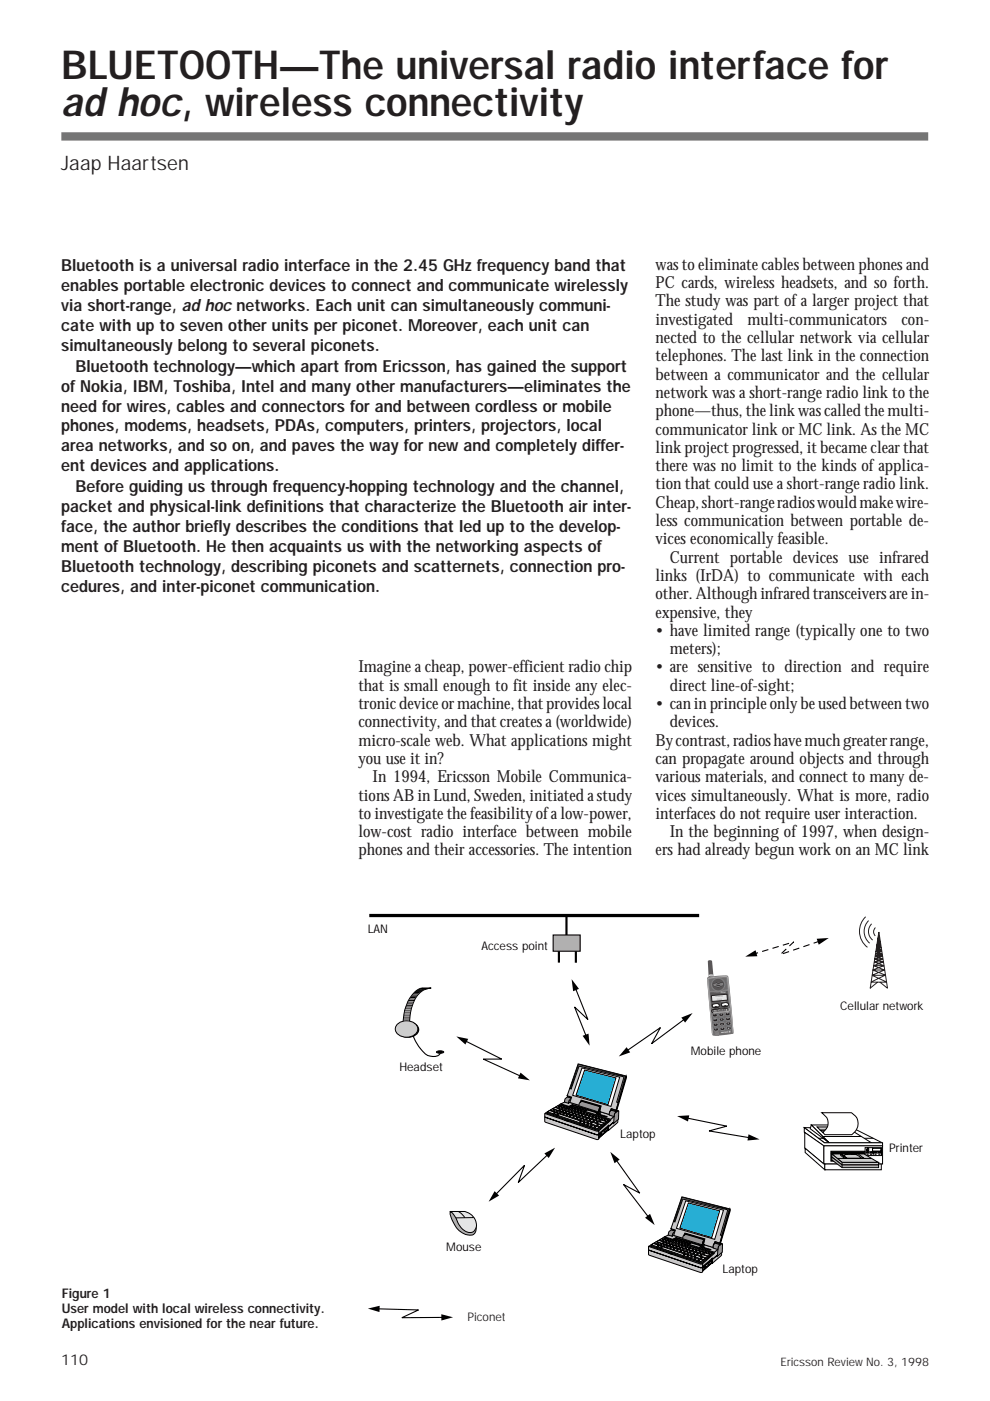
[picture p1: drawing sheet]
<svg xmlns="http://www.w3.org/2000/svg" width="210mm" height="297mm" viewBox="0 0 210 297" stroke-linecap="round" stroke-linejoin="round" font-family="sans-serif">
<path d="M13 28.9h183.8" fill="none" stroke="#757575" stroke-width="1.8" stroke-linecap="butt"/>
<path d="M118.5 201.2v2.9M122.1 201.2v2.9" fill="none" stroke="#000" stroke-width=".46"/>
<g fill="none" stroke="#231f20" stroke-width=".21">
<path d="M183.5 194.4a4.3 4.3 0 0 0 .4 6.4M184.2 195.2a3.2 3.2 0 0 0 .2 4.8M184.8 195.9a2.3 2.3 0 0 0 .2 3.4M185.6 196.7l-.4 .9 .4 .8M186 199.7l.6 .3M186 199.9l.7 .4M186.1 199.4l.5 .3-.6 .3h.6M186.1 199.1h.4M186.2 198.5h.1l-.1 .3M186.2 198.8l.3 .3-.5 .3M186.3 198.4v.4h-.1M186.5 198.7l-.4 .4 .4 .3h-.4"/>
<path d="M186.6 199.4l-.6 .3h.6M186.6 200l-.7 .2 .8 .4-.9 .3M184.7 208.2h3.2M184.9 206.8h2.8M184.9 206.8l3.1 1.4M185.1 205.7h2.4M185.2 204.7h2.3M185.4 203.9l2 .8-2.4 1 2.7 1-3 1.5M185.4 203.9h1.9M185.5 203.3h1.7M185.5 202.7l1.7 .6M185.6 202.7h1.5"/>
<path d="M185.6 202.2h1.4M185.7 201.7h1.2M185.7 201.3l1.2 .4M185.8 200.9h1M185.8 200.9l1.1 .4-1.2 .4 1.3 .6-1.5 .4M186 200.3h.7M186.1 208.2l-1.6 1.3M186.6 208.2l1.6 1.3-1.9-11.9-1.8 12M186.7 200.3l-.8 .2M186.7 200.6h-.8l.8 .3M186.8 200.9l-1 .4h1.1M187 201.7l-1.4 .5 1.5 .5"/>
<path d="M187.1 202.7l-1.7 .6 1.9 .6M187.2 203.3l-1.8 .6M187.3 203.9l-2.1 .8 2.3 1M187.5 205.7l-2.6 1.1"/>
</g>
<g fill="#939598" stroke="#000" stroke-width=".21">
<path d="M115.7 236l3.1-1.7 10.7 3.3-2.5 2.1-.4 .1-10.9-3.7z"/>
<path d="M118.9 234l10.6 3.3v.2l-10.7-3.2z"/>
</g>
<g fill="#c7c8ca" stroke="#000" stroke-width=".21">
<path d="M118.9 234l1.1-.5 10.3 3.1-.8 .7z"/>
<path d="M115.6 236.1l.1-.1v.1l10.7 3.7 .6-.1v1.7l-.5 .2-10.8-3.6-.2-.3z"/>
</g>
<path d="M115.5 236.8l10.9 3.8 .6-.1" fill="none" stroke="#000" stroke-width=".21"/>
<g fill="#c7c8ca" stroke="#000" stroke-width=".21">
<path d="M127 239.7l4-3.6v1.8l-4 3.4z"/>
<path d="M127 240.3l2-1.7v1.1l-.1-.1-1.9 1.7z"/>
</g>
<path d="M127 241.1l1.9-1.6v.1l-1.9 1.7z" fill="#939598" stroke="#000" stroke-width=".21"/>
<g fill="#231f20" stroke="#000" stroke-width=".21">
<path d="M127 240.4l1.9-1.6v.3l-.6 .5v.3l-.3-.1-.5 .4v.4v-.3l-.5 .5z"/>
<path d="M128.9 238.8l.1-.2v1.1l-.1-.1z"/>
</g>
<g fill="#939598" stroke="#000" stroke-width=".21">
<path d="M130.5 235.9l.4-.3h.3l-.1 1.7-1 .9 .1-1.7z"/>
<path d="M120.7 234.5l.3-.1 3.4 1-.1 .2z"/>
<path d="M121.2 234.3l.2-.1 5.9 1.8-.1 .2z"/>
</g>
<path d="M120.3 232.3l.9 .3-.1 .2-.8-.2z" fill="#231f20" stroke="#000" stroke-width=".21"/>
<path d="M120.8 233.2l.5-.3-.1 .6-.7 .4z" fill="#c7c8ca" stroke="#000" stroke-width=".21"/>
<g fill="#939598" stroke="#000" stroke-width=".21">
<path d="M119.9 232.9l.5-.3 .9 .3h-.2a1.01 1.01 0 0 0-.6 1l-.8-.2z"/>
<path d="M129.4 235.5l.6-.3 1.1 .3-.2 .1a1.17 1.17 0 0 0-.7 1.1l-1-.3z"/>
</g>
<path d="M122.6 225.6l10.1 2.5-2.1 7.3-1-.3-.4 1.2-8.3-2.6 .3-1.1-.9-.3z" fill="#c7c8ca" stroke="#000" stroke-width=".21"/>
<g fill="#939598" stroke="#000" stroke-width=".21">
<path d="M122.6 225.8l.2-.1 9.7 2.5-1.5 5.6-.3-.1 1.6-5.2-.2-.2-9.3-2.2-1.7 4.8-.2-.1z"/>
<path d="M132.7 228.1l.1 .4-2.1 7.2-.1-.3z"/>
</g>
<path d="M129.6 235.1l1 .3 .1 .3-1.1-.3-.2 .1z" fill="#231f20" stroke="#000" stroke-width=".21"/>
<path d="M122.9 233.8l.6-.4 3.8 1.2-.4 1.2-4.2-1.3z" fill="#939598" stroke="#000" stroke-width=".21"/>
<g fill="#231f20" stroke="#000" stroke-width=".21">
<path d="M127.2 234.7l.1-.1-.2 1-.2 .2z"/>
<path d="M123.2 233.2l4.2 1.3-.2 .9 .2 .4-.4-.2 .3-.9-4-1.2-.3 .3z"/>
<path d="M116.1 235.7l2.6-1.5 1.5 .5 .1 .1 .1-.1 .4 .2 .1 .1h.5v.2l.2-.1 .5 .3 .1-.1 .5 .3h.5l.1 .2h.5l.1 .2h.6v.2l.2-.1 1 .3 .1 .2 .1-.1 .5 .3 .1-.1 .6 .3 .1-.1 .5 .1v.2h.6l.1 .2 .1-.1 .5 .1 .1 .3-.5 .2 .1 .1-1 .7v.1l-.5 .4-.4 .5-.7-.3v-.1h-.3l-.5-.2v-.1l-.3 .1-.6-.2 .1-.2-.3 .1-.5-.2v-.1l-.2 .1-.6-.2v-.2l-.3 .1-4.5-1.6v-.2l-.2 .2-.6-.2 .1-.2-.2 .1-1.2-.4z"/>
</g>
<g fill="#fff" stroke="#000" stroke-width=".21">
<path d="M116.1 235.7l.4-.2 1.2 .3-.5 .3z"/>
<path d="M117.2 235.1l.5-.3 1.1 .4-.4 .2z"/>
<path d="M125.3 238.3l.4-.3 1.1 .3-.4 .3z"/>
<path d="M127.1 237.8l.4-.3 1 .3-.3 .3z"/>
<path d="M118.1 236.4l.5-.2 4.5 1.5-.3 .3z"/>
<path d="M117.4 236.2l.5-.3 .4 .2-.4 .2z"/>
<path d="M118.6 235.5l.4-.2 .4 .1-.4 .2z"/>
<path d="M126.6 238.7l.4-.3 .5 .2-.3 .3z"/>
<path d="M126.3 237.5l.4-.3 .5 .2-.4 .3z"/>
<path d="M119.2 235.7l.5-.2 .4 .1-.4 .3z"/>
<path d="M124.5 238l.4-.3 .5 .2-.4 .3z"/>
<path d="M125.6 237.3l.3-.3 .5 .1-.3 .3z"/>
<path d="M119.9 235.9l.5-.2 .4 .1-.4 .3z"/>
<path d="M123.8 237.8l.4-.3 .5 .1-.4 .3z"/>
<path d="M124.8 237l.4-.3 .5 .2-.4 .3z"/>
<path d="M120.6 236.2l.4-.3 .5 .2-.4 .2z"/>
<path d="M123 237.5l.4-.3 .5 .2-.4 .3z"/>
<path d="M124.1 236.8l.3-.3 .5 .2-.3 .2z"/>
<path d="M121.3 236.4l.5-.2 .4 .1-.4 .3z"/>
<path d="M122.3 237.2l.4-.2 .5 .1-.4 .3z"/>
<path d="M123.3 236.5l.4-.2 .5 .1-.4 .3z"/>
<path d="M122.1 236.7l.4-.3 .4 .1-.4 .3z"/>
<path d="M121.5 237l.4-.3 .5 .2-.4 .3z"/>
<path d="M122.6 236.3l.4-.3 .5 .2-.4 .3z"/>
<path d="M123 238.1l.4-.3 .5 .1-.4 .3z"/>
<path d="M122.8 236.9l.4-.3 .5 .2-.4 .3z"/>
<path d="M120.8 236.8l.4-.3 .5 .1-.4 .3z"/>
<path d="M121.9 236.1l.4-.3 .5 .2-.4 .2z"/>
<path d="M123.7 238.3l.4-.3 .6 .2-.4 .3z"/>
<path d="M123.5 237.1l.4-.2 .5 .1-.4 .3z"/>
<path d="M120.1 236.5l.4-.2 .5 .1-.4 .3z"/>
<path d="M121.2 235.8l.4-.2 .4 .1-.3 .3z"/>
<path d="M124.5 238.6l.4-.3 .5 .1-.4 .4z"/>
<path d="M124.3 237.4l.4-.3 .5 .2-.4 .2z"/>
<path d="M119.4 236.3l.4-.3 .5 .2-.4 .2z"/>
<path d="M120.5 235.6l.4-.2 .5 .1-.5 .3z"/>
<path d="M125.3 238.9l.4-.4 .5 .2-.4 .3z"/>
<path d="M125 237.6l.4-.3 .5 .2-.4 .3z"/>
<path d="M118.7 236.1l.4-.3 .5 .2-.4 .2z"/>
<path d="M119.8 235.4l.4-.3 .5 .2-.4 .2z"/>
<path d="M126.1 239.1l.4-.3 .5 .2-.4 .3z"/>
<path d="M125.8 237.9l.4-.3 .5 .2-.4 .3z"/>
<path d="M118 235.8l.5-.2 .4 .1-.4 .3z"/>
<path d="M119.1 235.2l.4-.3 .5 .2-.4 .2z"/>
<path d="M126.6 238.1l.4-.3 1.1 .4-.4 .3z"/>
<path d="M117.3 235.6l.5-.3 .4 .2-.4 .3z"/>
<path d="M118.4 235l.5-.3 .4 .2-.4 .2z"/>
<path d="M116.7 235.4l.4-.3 .5 .2-.5 .2z"/>
<path d="M117.8 234.7l.4-.2 .4 .1-.4 .3z"/>
<path d="M128.2 237.5l.3-.2 .5 .1-.3 .3z"/>
<path d="M127.6 237.3l.3-.2 .4 .1-.3 .3z"/>
<path d="M126.9 237.1l.3-.2 .5 .1-.4 .3z"/>
<path d="M126.2 236.9l.4-.2 .4 .1-.3 .3z"/>
<path d="M125.6 236.7l.3-.2 .4 .1-.3 .2z"/>
<path d="M125 236.5l.3-.2 .4 .1-.3 .2z"/>
<path d="M124.3 236.3l.4-.2 .4 .1-.4 .2z"/>
<path d="M123.7 236.1l.3-.2 .4 .1-.3 .2z"/>
<path d="M123.1 235.9l.3-.2 .4 .1-.3 .2z"/>
<path d="M122.5 235.7l.3-.2 .4 .1-.3 .2z"/>
<path d="M121.9 235.5l.3-.2 .4 .1-.3 .2z"/>
<path d="M121.3 235.3l.3-.2 .4 .1-.3 .2z"/>
<path d="M120.7 235.1l.3-.2 .4 .1-.3 .3z"/>
<path d="M120.1 234.9l.3-.2 .4 .2-.3 .2z"/>
<path d="M119.5 234.8l.4-.3 .3 .2-.3 .2z"/>
<path d="M118.9 234.6l.4-.2 .4 .1-.4 .2z"/>
<path d="M118.4 234.4l.3-.2 .4 .1-.4 .2z"/>
<path d="M123.4 226.4l8 2-1.9 6.2-8.1-2.4z"/>
</g>
<path d="M124 226.9l6.6 1.6-1.7 5.7-6.8-2z" fill="#01bdf2" stroke="#000" stroke-width=".21"/>
<path d="M130.1 237.9l-1.1 .8" fill="none" stroke="#000" stroke-width=".21"/>
<g fill="#231f20" stroke="#000" stroke-width=".21">
<path d="M119.8 237.5l.1-.1 .6 .2-.1 .1z"/>
<path d="M126.4 236.2l.1-.1 .6 .2-.1 .1z"/>
<path d="M127.1 236.4l.2-.1 .6 .2-.2 .1z"/>
<path d="M127.9 236.7l.2-.2 .6 .2-.2 .1z"/>
</g>
<path d="M150.2 203.7l.2-.1a.4 .4 0 0 1 .4 0 .4 .4 0 0 1 .2 .4l.3 3-1.1 .1z" fill="#57585a"/>
<path d="M150 207.2h.1a13.9 13.9 0 0 1 4.2-.3l.4 2.5 .7 7.7a3.3 3.3 0 0 1 0 2.1l-2.7 .3a1.75 1.75 0 0 1-1.7-.1l-1-10.9z" fill="#6c6d70"/>
<g fill="#57585a" stroke="#808285" stroke-width=".21">
<path d="M150.9 214.2l1.9-.5 .8 .1a.82 .82 0 0 1 1.1 .3 2 2 0 0 1-1.8 .5h-.7a1.08 1.08 0 0 1-1.3-.2z"/>
<path d="M150.4 210.3h.4a8.7 8.7 0 0 0 3.4-.4h.2l.2 2.7a.97 .97 0 0 1-.4 1 .97 .97 0 0 1-1 0l-.8 .1a1.03 1.03 0 0 1-1.1 .2 1.03 1.03 0 0 1-.6-1z"/>
</g>
<path d="M150.3 207.6l2.8-.4a.89 .89 0 0 1 1 .2l.3 2.5h-.3a8.1 8.1 0 0 1-3.7 .2z" fill="#6c6d70" stroke="#808285" stroke-width=".21"/>
<circle cx="152.2" cy="208.8" r="1.38" fill="#57585a" stroke="#808285" stroke-width=".21"/>
<path d="M153.3 208.5h-.1a2.69 2.69 0 0 0-2 .2M153.3 208.8a2.69 2.69 0 0 1-2 .2M153.4 208.7l-2.1 .2" fill="none" stroke="#231f20" stroke-width=".34"/>
<path d="M150.9 211.1l3.1-.3 .2 1.2-3.2 .3z" fill="#c6eafa" stroke="#231f20" stroke-width=".21"/>
<g fill="#231f20" stroke="#231f20" stroke-width=".21">
<path d="M151 213l.6-.1a.64 .64 0 0 1 .9 .2 .73 .73 0 0 1-.8 .7 .73 .73 0 0 1-.7-.8z"/>
<path d="M153 212.8l.5-.1a.64 .64 0 0 1 .9 .2 .73 .73 0 0 1-.7 .7 .73 .73 0 0 1-.7-.8z"/>
</g>
<path d="M151.1 214.2a.64 .64 0 0 1 .9 .1 .64 .64 0 0 1-.8 .2z" fill="#231f20" stroke="#808285" stroke-width=".21"/>
<path d="M151.3 214.4l.3-.2v.2z" fill="#fff"/>
<path d="M151.7 214.3h-.1" fill="none" stroke="#fff" stroke-width=".21"/>
<path d="M153.7 214a.64 .64 0 0 1 .9 .1 .64 .64 0 0 1-.9 .2z" fill="#231f20" stroke="#808285" stroke-width=".21"/>
<path d="M154 214h.3l-.2 .2z" fill="#fff"/>
<path d="M154 214.1h-.1" fill="none" stroke="#fff" stroke-width=".21"/>
<g fill="#231f20" stroke="#808285" stroke-width=".21">
<path d="M152.4 214.1l.6-.2 .3 .2-.2 .3h-.5h-.2z"/>
<path d="M151.2 215l.5-.1a.35 .35 0 0 1 .4 .3 .35 .35 0 0 1-.4 .4h-.2a.35 .35 0 0 1-.4-.2 .35 .35 0 0 1 .1-.4z"/>
<path d="M152.6 214.9l.5-.1a.35 .35 0 0 1 .4 .3 .35 .35 0 0 1-.4 .4h-.3a.35 .35 0 0 1-.4-.2 .35 .35 0 0 1 .2-.4z"/>
<path d="M153.9 214.7h.5a.35 .35 0 0 1 .4 .3 .35 .35 0 0 1-.4 .4h-.2a.35 .35 0 0 1-.4-.2 .35 .35 0 0 1 .1-.5z"/>
<path d="M151.3 216l.5-.1a.35 .35 0 0 1 .4 .3 .35 .35 0 0 1-.4 .4h-.3a.35 .35 0 0 1-.3-.2 .35 .35 0 0 1 .1-.4z"/>
<path d="M152.7 215.9l.4-.1a.35 .35 0 0 1 .5 .3 .35 .35 0 0 1-.4 .4h-.3a.35 .35 0 0 1-.4-.2 .35 .35 0 0 1 .2-.4z"/>
<path d="M154 215.8l.5-.1a.35 .35 0 0 1 .4 .3 .35 .35 0 0 1-.4 .4h-.3a.35 .35 0 0 1-.3-.2 .35 .35 0 0 1 .1-.4z"/>
<path d="M151.4 217l.5-.1a.35 .35 0 0 1 .4 .3 .35 .35 0 0 1-.4 .4h-.3a.35 .35 0 0 1-.4-.2 .35 .35 0 0 1 .2-.4z"/>
<path d="M152.7 216.9l.5-.1a.35 .35 0 0 1 .4 .3 .35 .35 0 0 1-.3 .4h-.3a.35 .35 0 0 1-.4-.2 .35 .35 0 0 1 .1-.4z"/>
<path d="M154.1 216.7h.5a.35 .35 0 0 1 .4 .3 .35 .35 0 0 1-.4 .4h-.3a.35 .35 0 0 1-.4-.2 .35 .35 0 0 1 .2-.5z"/>
<path d="M151.5 218l.4-.1a.35 .35 0 0 1 .4 .3 .35 .35 0 0 1-.3 .4h-.3a.35 .35 0 0 1-.4-.2 .35 .35 0 0 1 .2-.4z"/>
<path d="M152.8 217.8h.5a.35 .35 0 0 1 .4 .3 .35 .35 0 0 1-.4 .4h-.3a.35 .35 0 0 1-.3-.2 .35 .35 0 0 1 .1-.5z"/>
<path d="M154.2 217.7l.4-.1a.35 .35 0 0 1 .5 .4 .35 .35 0 0 1-.4 .3l-.3 .1a.35 .35 0 0 1-.4-.3 .35 .35 0 0 1 .2-.4z"/>
</g>
<path d="M151.8 218.7a.35 .35 0 0 1 .5 .3l.1 .5h-.7z" fill="#57585a" stroke="#808285" stroke-width=".21"/>
<path d="M151.8 218.9l.1 .6M152 218.8v.7M152.1 218.9l.1 .6M153.3 208.5h-.1a2.69 2.69 0 0 0-2 .2M153.3 208.8a2.69 2.69 0 0 1-2 .2M153.4 208.7l-2.1 .2" fill="none" stroke="#808285" stroke-width=".21"/>
<path d="M154.4 213.8a.39 .39 0 0 1 .3 .5 .39 .39 0 0 1-.6 .2l-2.9 .2M155.4 219l-1.1-11.5a.51 .51 0 0 0-.2-.5 .51 .51 0 0 0-.6 0l-2 .2a1.57 1.57 0 0 0-1.4 .5l1 11.7" fill="none" stroke="#a8a9ad" stroke-width=".21"/>
<path d="M154.4 213.8l-1.6-.1-1 .3a.66 .66 0 0 0-.9 .4l.3 .3" fill="none" stroke="#231f20" stroke-width=".21"/>
<path d="M150.2 206.7l.9-.1 .2 .3-1.1 .1z" fill="#c6eafa"/>
<g fill="#fff" stroke="#fff" stroke-width=".21">
<path d="M151.3 213.1l.7-.1 .3 .2h-.8l-.2 .1z"/>
<path d="M153.2 212.9l.8-.1 .2 .2h-.7l-.3 .1z"/>
</g>
<path d="M153.8 212.7l-.2 .4" fill="none" stroke="#fff" stroke-width=".23"/>
<path d="M170.5 239.1h10.2l6.3 3.2h-12.2z" fill="#fff" stroke="#000" stroke-width=".21"/>
<path d="M173.2 238.9h5l2.9 1.7h-6.2z" fill="none" stroke="#000" stroke-width=".21"/>
<g fill="#fff" stroke="#000" stroke-width=".21">
<path d="M172 238.5h6.7l6.1 3.8h-9z"/>
<path d="M172 238.5l3.8 3.8-4-3z"/>
</g>
<path d="M182.6 241h-8.1v.3h-1" fill="none" stroke="#000" stroke-width=".21"/>
<path d="M170.5 239.1l4.3 3.2h12.3v.6h-12.5l-4.1-2.9z" fill="#fff" stroke="#000" stroke-width=".21"/>
<path d="M183.3 241.3h1.8" fill="none" stroke="#000" stroke-width=".21"/>
<g fill="#fff" stroke="#000" stroke-width=".21">
<path d="M170.6 240.1l4.1 2.8v3.9l-4.1-3.4z"/>
<path d="M174.7 242.9h12.4v3.9h-12.4z"/>
<path d="M170.7 243.5l4 3.3h.2v1.2l-4.2-3.6z"/>
<path d="M174.9 246.8h12v1.2h-12z"/>
</g>
<path d="M176.2 244.1h7.1v2.1h-7.1z" fill="#000" stroke="#000" stroke-width=".21"/>
<path d="M183.4 243.3h3.5v1.7h-3.5z" fill="#fff" stroke="#000" stroke-width=".21"/>
<g fill="none" stroke="#000" stroke-width=".21">
<path d="M183.4 244.5h3.5M183.5 244.2h3.4M183.7 244.7h.5M183.7 244.3h.5M184.4 244.7h.5M184.5 244.3h.4M185 243.3v.9M185 243.5h1.8v.5h-1.8zM185.2 244.2l-.1 .8M185.4 244.7h.4M185.4 244.3h.5M186.2 244.7h.5"/>
<path d="M186.2 244.3h.5"/>
</g>
<path d="M184 243.3l.2 .1v.7l-.5-.1v-.4h.3z" fill="#000" stroke="#000" stroke-width=".21"/>
<path d="M173.2 238.9h5l1.2 .7h-5.5z" fill="#ccc" stroke="#000" stroke-width=".21"/>
<path d="M173.9 239.6h5.5l.9 .5h-5.8z" fill="#808080" stroke="#000" stroke-width=".21"/>
<path d="M174.2 235.9h6.3a2.66 2.66 0 0 1 .1 4.7h-5.7l-.4-.5a2.41 2.41 0 0 0-.3-4.2z" fill="#fff" stroke="#000" stroke-width=".21"/>
<g fill="#ccc" stroke="#000" stroke-width=".21">
<path d="M176.4 244.7h6.8l3 1.8h-7.7z"/>
<path d="M176.4 244.7l2.1 1.8h7.8v.5h-7.8l-2.1-1.7z"/>
</g>
<path d="M176.4 245.3l2.1 1.7h7.8v.6h-7.8l-2.1-1.7z" fill="#b3b3b3" stroke="#000" stroke-width=".21"/>
<path d="M177.5 245.6h7.2M178.2 244.6h3.7l1.3 1h-3.6zM178.2 244.6l1.4 1h-.5l-.9-.6zM178.9 245a3.1 3.1 0 0 1 3.7 .6" fill="none" stroke="#000" stroke-width=".21"/>
<path d="M178.5 246.5v1.1z" fill="#fff" stroke="#000" stroke-width=".21"/>
<path d="M87.4 219.3a9.2 9.2 0 0 0 3.3 4.5 2.01 2.01 0 0 0 2.6-.5h.1" fill="none" stroke="#000" stroke-width=".23"/>
<path d="M87.9 210.4l1.2-.8 2.3-.1a4.5 4.5 0 0 0-3.9 3.4 16 16 0 0 0-.7 6l-1.4-.1v-.2a12 12 0 0 1 1.4-6.9z" fill="#fff" stroke="#000" stroke-width=".21"/>
<path d="M84.4 217.4a2.8 2.8 0 0 1 4.4 .4 1.76 1.76 0 0 1-1.7 2.2 2.39 2.39 0 0 1-3-1.7z" fill="#000"/>
<path d="M84.1 217.3a2.8 2.8 0 0 1 4.4 .4 1.76 1.76 0 0 1-1.7 2.1 2.39 2.39 0 0 1-3-1.6z" fill="#ccc" stroke="#000" stroke-width=".21"/>
<g fill="#fff" stroke="#000" stroke-width=".21">
<path d="M85.5 216h1.4z"/>
<path d="M85.6 215.6h1.3z"/>
<path d="M85.6 215.2h1.3z"/>
<path d="M85.7 214.8h1.3z"/>
<path d="M85.8 214.3h1.3z"/>
<path d="M85.9 213.9h1.3z"/>
<path d="M86 213.5h1.3z"/>
<path d="M86.1 213.2h1.3z"/>
<path d="M86.3 212.8h1.2z"/>
<path d="M86.5 212.5h1.2z"/>
<path d="M86.6 212.1h1.2z"/>
<path d="M86.8 211.8h1.2z"/>
<path d="M87 211.5h1.1z"/>
<path d="M87.2 211.2h1.1z"/>
<path d="M87.4 211h1.1z"/>
<path d="M87.6 210.7h1.2z"/>
<path d="M87.9 210.4h1.1z"/>
<path d="M88.1 210.2h1.2z"/>
<path d="M88.4 210h1.2z"/>
<path d="M88.6 209.9h1.2z"/>
<path d="M88.8 209.7h1.3z"/>
<path d="M89.2 209.6h1.4z"/>
</g>
<path d="M92.6 222.9l.3-.1a1.15 1.15 0 0 1 1.2 .3 1.26 1.26 0 0 1-1.6 0z" fill="#000" stroke="#000" stroke-width=".21"/>
<g fill="#939598" stroke="#000" stroke-width=".21">
<path d="M137.7 264.2l3.1-1.8 10.7 3.3-2.5 2.2-.4 .1-10.9-3.7z"/>
<path d="M140.9 262.2l10.6 3.3v.2l-10.7-3.3z"/>
</g>
<g fill="#c7c8ca" stroke="#000" stroke-width=".21">
<path d="M140.9 262.2l1.1-.5 10.3 3.1-.8 .7z"/>
<path d="M137.6 264.3l.1-.1v.1l10.7 3.7 .6-.1v1.7l-.5 .2-10.8-3.7-.2-.2z"/>
</g>
<path d="M137.5 264.9l10.9 3.9 .6-.1" fill="none" stroke="#000" stroke-width=".21"/>
<g fill="#c7c8ca" stroke="#000" stroke-width=".21">
<path d="M149 267.9l4-3.7v1.9l-4 3.3z"/>
<path d="M149 268.5l2-1.7v1.1l-.1-.1-1.9 1.6z"/>
</g>
<path d="M149 269.3l1.9-1.6v.1l-1.9 1.6z" fill="#939598" stroke="#000" stroke-width=".21"/>
<g fill="#231f20" stroke="#000" stroke-width=".21">
<path d="M149 268.6l1.9-1.6v.3l-.6 .5v.3l-.3-.1-.5 .4v.4v-.3l-.5 .4z"/>
<path d="M150.9 267l.1-.2v1.1l-.1-.1z"/>
</g>
<g fill="#939598" stroke="#000" stroke-width=".21">
<path d="M152.5 264l.4-.3 .3 .1-.1 1.7-1 .9 .1-1.7z"/>
<path d="M142.8 262.7l.2-.1 3.4 1-.1 .2z"/>
<path d="M143.2 262.5l.2-.1 5.9 1.8-.1 .1z"/>
</g>
<path d="M142.3 260.5l.9 .3-.1 .2-.8-.2z" fill="#231f20" stroke="#000" stroke-width=".21"/>
<path d="M142.8 261.4l.5-.3-.1 .6-.7 .4z" fill="#c7c8ca" stroke="#000" stroke-width=".21"/>
<g fill="#939598" stroke="#000" stroke-width=".21">
<path d="M141.9 261.1l.5-.3 .9 .3h-.2a1.01 1.01 0 0 0-.6 1l-.8-.2z"/>
<path d="M151.4 263.7l.6-.3 1.1 .3h-.2a1.17 1.17 0 0 0-.7 1.2l-1-.3z"/>
</g>
<path d="M144.6 253.8l10.1 2.5-2.1 7.3-1-.3-.4 1.2-8.3-2.6 .3-1.1-.9-.3z" fill="#c7c8ca" stroke="#000" stroke-width=".21"/>
<g fill="#939598" stroke="#000" stroke-width=".21">
<path d="M144.6 254l.3-.1 9.6 2.5-1.5 5.6-.3-.1 1.6-5.2-.2-.2-9.3-2.2-1.7 4.8-.2-.1z"/>
<path d="M154.7 256.3l.1 .3-2.1 7.3-.1-.3z"/>
</g>
<path d="M151.6 263.3l1 .3 .1 .3-1.1-.3-.2 .1z" fill="#231f20" stroke="#000" stroke-width=".21"/>
<path d="M144.9 262l.6-.4 3.8 1.2-.4 1.1-4.2-1.3z" fill="#939598" stroke="#000" stroke-width=".21"/>
<g fill="#231f20" stroke="#000" stroke-width=".21">
<path d="M149.2 262.9l.1-.1-.1 1-.3 .1z"/>
<path d="M145.2 261.4l4.2 1.3-.2 .9 .2 .3-.4-.1 .3-1-4-1.1-.3 .2z"/>
<path d="M138.1 263.9l2.6-1.5 1.5 .5 .1 .1 .1-.1 .4 .1 .1 .2h.5v.2l.2-.1 .5 .3 .1-.1 .5 .2 .5 .1 .1 .1 .5 .1 .1 .1 .6 .1v.2l.2-.1 1 .3 .1 .2 .1-.2 .5 .4 .1-.1 .6 .3 .1-.1 .5 .1v.2h.6l.1 .2 .1-.1 .5 .1 .1 .3-.5 .2 .1 .1-1 .7v.1l-.5 .4-.4 .5-.7-.3v-.1h-.3l-.5-.2v-.1l-.3 .1-.6-.2 .1-.2-.3 .1-.5-.2v-.1l-.2 .1-.6-.2v-.2l-.3 .1-4.5-1.6v-.2l-.2 .2-.6-.2 .1-.2-.2 .1-1.2-.4z"/>
</g>
<g fill="#fff" stroke="#000" stroke-width=".21">
<path d="M138.1 263.9l.4-.3 1.2 .4-.5 .3z"/>
<path d="M139.2 263.2l.5-.2 1.1 .4-.4 .2z"/>
<path d="M147.3 266.5l.4-.3 1.1 .3-.4 .3z"/>
<path d="M149.1 265.9l.4-.2 1 .3-.3 .3z"/>
<path d="M140.1 264.6l.5-.2 4.5 1.5-.3 .3z"/>
<path d="M139.4 264.4l.5-.3 .4 .2-.4 .2z"/>
<path d="M140.6 263.7l.4-.3 .4 .2-.4 .2z"/>
<path d="M148.6 266.9l.4-.3 .5 .2-.3 .3z"/>
<path d="M148.3 265.7l.4-.3 .5 .2-.4 .3z"/>
<path d="M141.2 263.9l.5-.3 .4 .2-.4 .3z"/>
<path d="M146.5 266.2l.4-.3 .5 .2-.4 .3z"/>
<path d="M147.6 265.5l.3-.3 .5 .1-.3 .3z"/>
<path d="M141.9 264.1l.5-.2 .4 .1-.4 .3z"/>
<path d="M145.8 265.9l.4-.3 .5 .2-.4 .3z"/>
<path d="M146.8 265.2l.4-.3 .5 .2-.4 .3z"/>
<path d="M142.6 264.4l.4-.3 .5 .2-.4 .2z"/>
<path d="M145 265.7l.4-.3 .5 .2-.4 .3z"/>
<path d="M146.1 265l.3-.3 .5 .1-.3 .3z"/>
<path d="M143.3 264.6l.5-.3 .4 .2-.4 .3z"/>
<path d="M144.3 265.4l.4-.2 .5 .1-.4 .3z"/>
<path d="M145.3 264.7l.4-.3 .5 .2-.4 .3z"/>
<path d="M144.1 264.8l.4-.2 .4 .1-.4 .3z"/>
<path d="M143.5 265.2l.4-.3 .5 .2-.4 .3z"/>
<path d="M144.6 264.5l.4-.3 .5 .2-.4 .2z"/>
<path d="M145 266.3l.4-.3 .5 .1-.4 .3z"/>
<path d="M144.8 265.1l.4-.3 .5 .2-.4 .2z"/>
<path d="M142.8 265l.4-.3 .5 .1-.4 .3z"/>
<path d="M143.9 264.3l.4-.3 .5 .1-.4 .3z"/>
<path d="M145.7 266.5l.4-.3 .6 .2-.4 .3z"/>
<path d="M145.5 265.3l.4-.3 .5 .2-.4 .3z"/>
<path d="M142.1 264.7l.4-.3 .5 .2-.4 .3z"/>
<path d="M143.2 264l.4-.2 .4 .1-.3 .3z"/>
<path d="M146.5 266.8l.4-.3 .5 .1-.4 .3z"/>
<path d="M146.3 265.6l.4-.3 .5 .2-.4 .2z"/>
<path d="M141.4 264.5l.4-.3 .5 .2-.4 .2z"/>
<path d="M142.5 263.8l.4-.3 .5 .2-.4 .3z"/>
<path d="M147.3 267l.4-.3 .5 .2-.4 .3z"/>
<path d="M147 265.8l.4-.3 .5 .2-.4 .3z"/>
<path d="M140.7 264.3l.4-.3 .5 .1-.4 .3z"/>
<path d="M141.8 263.6l.4-.3 .5 .2-.4 .2z"/>
<path d="M148.1 267.3l.4-.3 .5 .2-.4 .3z"/>
<path d="M147.8 266.1l.4-.3 .5 .1-.4 .3z"/>
<path d="M140 264l.5-.2 .4 .1-.4 .3z"/>
<path d="M141.1 263.4l.4-.3 .5 .2-.4 .2z"/>
<path d="M148.6 266.3l.4-.3 1.1 .4-.4 .3z"/>
<path d="M139.3 263.8l.5-.3 .4 .2-.4 .2z"/>
<path d="M140.4 263.1l.5-.2 .4 .1-.4 .3z"/>
<path d="M138.7 263.6l.4-.3 .5 .2-.5 .2z"/>
<path d="M139.8 262.9l.4-.2 .4 .1-.4 .3z"/>
<path d="M150.2 265.7l.3-.2 .5 .1-.3 .3z"/>
<path d="M149.6 265.5l.3-.2 .4 .1-.3 .3z"/>
<path d="M148.9 265.3l.3-.2 .5 .1-.4 .3z"/>
<path d="M148.2 265.1l.4-.2 .4 .1-.3 .2z"/>
<path d="M147.6 264.9l.3-.2 .4 .1-.3 .2z"/>
<path d="M147 264.7l.3-.3 .4 .2-.3 .2z"/>
<path d="M146.3 264.5l.4-.2 .4 .1-.4 .2z"/>
<path d="M145.7 264.3l.3-.2 .4 .1-.3 .2z"/>
<path d="M145.1 264.1l.3-.2 .4 .1-.3 .2z"/>
<path d="M144.5 263.9l.3-.2 .4 .1-.3 .2z"/>
<path d="M143.9 263.7l.3-.2 .4 .1-.3 .2z"/>
<path d="M143.3 263.5l.3-.2 .4 .1-.3 .2z"/>
<path d="M142.7 263.3l.3-.2 .4 .1-.3 .2z"/>
<path d="M142.1 263.1l.3-.2 .4 .1-.3 .3z"/>
<path d="M141.5 262.9l.4-.2 .3 .2-.3 .2z"/>
<path d="M140.9 262.8l.4-.2 .4 .1-.4 .2z"/>
<path d="M140.4 262.6l.3-.2 .4 .1-.3 .2z"/>
<path d="M145.4 254.6l8 2-1.9 6.2-8.1-2.4z"/>
</g>
<path d="M146 255l6.6 1.7-1.7 5.7-6.8-2z" fill="#01bdf2" stroke="#000" stroke-width=".21"/>
<path d="M152.1 266.1l-1.1 .8" fill="none" stroke="#000" stroke-width=".21"/>
<g fill="#231f20" stroke="#000" stroke-width=".21">
<path d="M141.8 265.7l.1-.1 .6 .2-.1 .1z"/>
<path d="M148.4 264.4l.1-.1 .6 .1-.1 .2z"/>
<path d="M149.1 264.6l.2-.1 .6 .2-.2 .1z"/>
<path d="M149.9 264.8l.2-.1 .6 .2-.2 .1z"/>
</g>
<path d="M78.3 194.1h69.9" fill="none" stroke="#000" stroke-width=".69" stroke-linecap="butt"/>
<path d="M120.1 194.1v4.7z" fill="#fff" stroke="#000" stroke-width=".46"/>
<path d="M117.3 198.2h5.7v3.5h-5.7z" fill="#f59687" stroke="#000" stroke-width=".23"/>
<path d="M122 209.4l2.7 6.8-2.9-2.7 2.7 6.7M145.2 216l-7.1 5.3 1.9-3.4-7.1 4.9M98.6 220.7l7.8 3.9h-3.9l8 3.6M145.6 237l8.5 1.8-3.8 1 8.7 1.4M116.2 244.7l-6.3 6 1.3-3.6-6.2 6.2M130.6 245.9l5 7.1-3.4-1.9 5.4 7" fill="none" stroke="#000" stroke-width=".23"/>
<g fill="#000">
<path d="M121.2 207.6l1.6 2.1-1.3 .5zM123.5 219.6l1.3-.5 .2 2.6zM144.5 215.7l2.3-.9-1.5 2zM158 202.8l2.2-1.3 .4 1.2zM173.2 199l2.5-.1-2.1 1.4zM96.8 219.8l2.5 .5-.6 1.2zM110.4 227.4l2 1.7-2.6-.5zM132.9 222l.7 1.1-2.4 .9zM143.6 236.6l2.5-.1-.2 1.3zM104.9 252.5l.9 1-2.2 1.3zM115.4 244.6l2.3-1.3-1.4 2.2zM129.4 244.2l2 1.7-1.1 .7z"/>
<path d="M136.8 258.2l1-.8 1 2.3zM158.7 240.5l2.3 1.1-2.5 .2z"/>
</g>
<path d="M173.8 199.5l-8.3 2.9 2.8-2.7-8.4 2.5" fill="none" stroke="#000" stroke-width=".23" stroke-dasharray="1.4 .9" stroke-linecap="butt"/>
<path d="M95.4 256.9l5.6 3a1.54 1.54 0 0 1-1.4 2 4.9 4.9 0 0 1-4-3.8z" fill="#b3b3b3" stroke="#000" stroke-width=".21"/>
<path d="M95.4 256.9h3.2a2.87 2.87 0 0 1 2.2 3.8 1.67 1.67 0 0 1-2.7-.1 6.7 6.7 0 0 1-1.6-2.6l-.8-1z" fill="#e6e6e6" stroke="#000" stroke-width=".21"/>
<path d="M96.7 258.2l3.8-.1z" fill="#fff" stroke="#000" stroke-width=".21"/>
<path d="M97.2 256.9l.6 .4 .7 .9" fill="none" stroke="#000" stroke-width=".21"/>
<path d="M80 277.5l8.7 .2-3.5 1.7 8.8-.1" fill="none" stroke="#000" stroke-width=".23"/>
<path d="M78 277.4l2.5-.6v1.4zM93.6 278.6l2.5 .7-2.5 .7z" fill="#000"/>
<text font-size="8.6" fill="#231f20" x="13" y="24.6">ad hoc, wireless connectivity</text>
<text font-size="8.5" fill="#231f20" x="13" y="16.8">BLUETOOTH—The universal radio interface for</text>
<text font-size="4.2" fill="#231f20" x="13" y="36.1">Jaap Haartsen</text>
<g font-size="3.5" fill="#231f20">
<text x="13" y="57.4">Bluetooth is a universal radio interface in the 2.45 GHz frequency band that</text>
<text x="139" y="57.2">was to eliminate cables between phones and</text>
<text x="13" y="61.7">enables portable electronic devices to connect and communicate wirelessly</text>
<text x="13" y="65.9">via short-range, ad hoc networks. Each unit can simultaneously communi-</text>
<text x="139" y="61.1">PC cards, wireless headsets, and so forth.</text>
<text x="139" y="65">The study was part of a larger project that</text>
<text x="13" y="70.1">cate with up to seven other units per piconet. Moreover, each unit can</text>
<text x="139" y="68.8">investigated</text>
<text x="158.5" y="68.8">multi-communicators</text>
<text x="191.1" y="68.8">con-</text>
<text x="13" y="74.4">simultaneously belong to several piconets.</text>
<text x="139" y="72.7">nected to the cellular network via cellular</text>
<text x="139" y="76.6">telephones. The last link in the connection</text>
<text x="13" y="83">of Nokia, IBM, Toshiba, Intel and many other manufacturers—eliminates the</text>
<text x="16" y="78.8">Bluetooth technology—which apart from Ericsson, has gained the support</text>
<text x="139" y="80.5">between a communicator and the cellular</text>
<text x="13" y="87.3">need for wires, cables and connectors for and between cordless or mobile</text>
<text x="139" y="84.4">network was a short-range radio link to the</text>
<text x="139" y="88.2">phone—thus, the link was called the multi-</text>
<text x="13" y="91.5">phones, modems, headsets, PDAs, computers, printers, projectors, local</text>
<text x="13" y="95.7">area networks, and so on, and paves the way for new and completely differ-</text>
<text x="139" y="92.1">communicator link or MC link. As the MC</text>
<text x="13" y="100">ent devices and applications.</text>
<text x="139" y="96">link project progressed, it became clear that</text>
<text x="139" y="99.9">there was no limit to the kinds of applica-</text>
<text x="16" y="104.4">Before guiding us through frequency-hopping technology and the channel,</text>
<text x="139" y="103.8">tion that could use a short-range radio link.</text>
<text x="139" y="107.6">Cheap, short-range radios would make wire-</text>
<text x="13" y="108.6">packet and physical-link definitions that characterize the Bluetooth air inter-</text>
<text x="13" y="112.9">face, the author briefly describes the conditions that led up to the develop-</text>
<text x="139" y="111.5">less communication between portable de-</text>
<text x="13" y="117.1">ment of Bluetooth. He then acquaints us with the networking aspects of</text>
<text x="139" y="115.4">vices economically feasible.</text>
<text x="142" y="119.3">Current portable devices use infrared</text>
<text x="13" y="121.3">Bluetooth technology, describing piconets and scatternets, connection pro-</text>
<text x="13" y="125.6">cedures, and inter-piconet communication.</text>
<text x="139" y="123.2">links (IrDA) to communicate with each</text>
<text x="139" y="127">other. Although infrared transceivers are in-</text>
<text x="139" y="130.9">expensive, they</text>
<text x="139" y="134.8">• have limited range (typically one to two</text>
<text x="76" y="142.6">Imagine a cheap, power-efficient radio chip</text>
<text x="139" y="142.6">• are sensitive to direction and require</text>
<text x="142" y="138.7">meters);</text>
<text x="76" y="146.5">that is small enough to fit inside any elec-</text>
<text x="142" y="146.5">direct line-of-sight;</text>
<text x="76" y="150.3">tronic device or machine, that provides local</text>
<text x="76" y="154.2">connectivity, and that creates a (worldwide)</text>
<text x="139" y="150.3">• can in principle only be used between two</text>
<text x="142" y="154.2">devices.</text>
<text x="76" y="158.1">micro-scale web. What applications might</text>
<text x="76" y="162">you use it in?</text>
<text x="139" y="158.1">By contrast, radios have much greater range,</text>
<text x="139" y="162">can propagate around objects and through</text>
<text x="79" y="165.9">In 1994, Ericsson Mobile Communica-</text>
<text x="139" y="165.9">various materials, and connect to many de-</text>
<text x="76" y="169.7">tions AB in Lund, Sweden, initiated a study</text>
<text x="76" y="173.6">to investigate the feasibility of a low-power,</text>
<text x="139" y="169.7">vices simultaneously. What is more, radio</text>
<text x="139" y="173.6">interfaces do not require user interaction.</text>
<text x="76" y="177.5">low-cost radio interface between mobile</text>
<text x="142" y="177.5">In the beginning of 1997, when design-</text>
<text x="76" y="181.4">phones and their accessories. The intention</text>
<text x="139" y="181.4">ers had already begun work on an MC link</text>
</g>
<text font-size="3.2" fill="#231f20" x="13" y="289.5">110</text>
<g font-size="2.8" fill="#231f20">
<text x="13.1" y="275.3">Figure 1</text>
<text x="13.1" y="278.5">User model with local wireless connectivity.</text>
<text x="13.1" y="281.7">Applications envisioned for the near future.</text>
</g>
<g font-size="2.5">
<text x="78" y="197.8">LAN</text>
<text x="102.1" y="201.5">Access point</text>
<text x="178.1" y="214">Cellular network</text>
<text x="84.7" y="227.1">Headset</text>
<text x="146.5" y="223.7">Mobile phone</text>
<text x="131.5" y="241.3">Laptop</text>
<text x="188.6" y="244.3">Printer</text>
<text x="94.6" y="265.1">Mouse</text>
<text x="153.2" y="270">Laptop</text>
</g>
<g font-size="2.5" fill="#231f20">
<text x="99.1" y="280">Piconet</text>
<text x="165.5" y="289.6">Ericsson Review No. 3, 1998</text>
</g>
<text font-size=".8" fill="#fff" x="151.6" y="218.7" transform="rotate(-6 151.6 218.7)">*</text>
<text font-size=".6" fill="#fff" x="153" y="219.1" transform="rotate(-5 153 219.1)">e</text>
<g font-size=".4" fill="#fff">
<text x="151.4" y="215.3" transform="rotate(-6 151.4 215.3)">1</text>
<text x="152.8" y="215.2" transform="rotate(-6 152.8 215.2)">2</text>
<text x="154.2" y="215.1" transform="rotate(-6 154.2 215.1)">3</text>
<text x="151.5" y="216.3" transform="rotate(-6 151.5 216.3)">4</text>
<text x="151.6" y="217.3" transform="rotate(-6 151.6 217.3)">7</text>
<text x="152.9" y="216.2" transform="rotate(-6 152.9 216.2)">5</text>
<text x="153" y="217.2" transform="rotate(-6 153 217.2)">8</text>
<text x="153" y="218.2" transform="rotate(-6 153 218.2)">0</text>
<text x="154.2" y="216.1" transform="rotate(-6 154.2 216.1)">6</text>
<text x="154.3" y="218.1" transform="rotate(-6 154.3 218.1)">#</text>
<text x="154.3" y="217.1" transform="rotate(-6 154.3 217.1)">9</text>
</g>
<g font-size=".4" fill="#808285">
<text x="151.7" y="211.5" transform="rotate(-5 151.7 211.5)">WORLD</text>
<text x="152" y="212" transform="rotate(-5 152 212)">11:33</text>
</g>
<g font-size=".3" fill="#fff">
<text x="152.5" y="214.3" transform="rotate(-6 152.5 214.3)">CLR</text>
<text x="152.9" y="210.6" transform="rotate(-11 152.9 210.6)">GH337</text>
<text x="152.9" y="212.4" transform="rotate(-5 152.9 212.4)">ON/OFF</text>
</g>
</svg>
